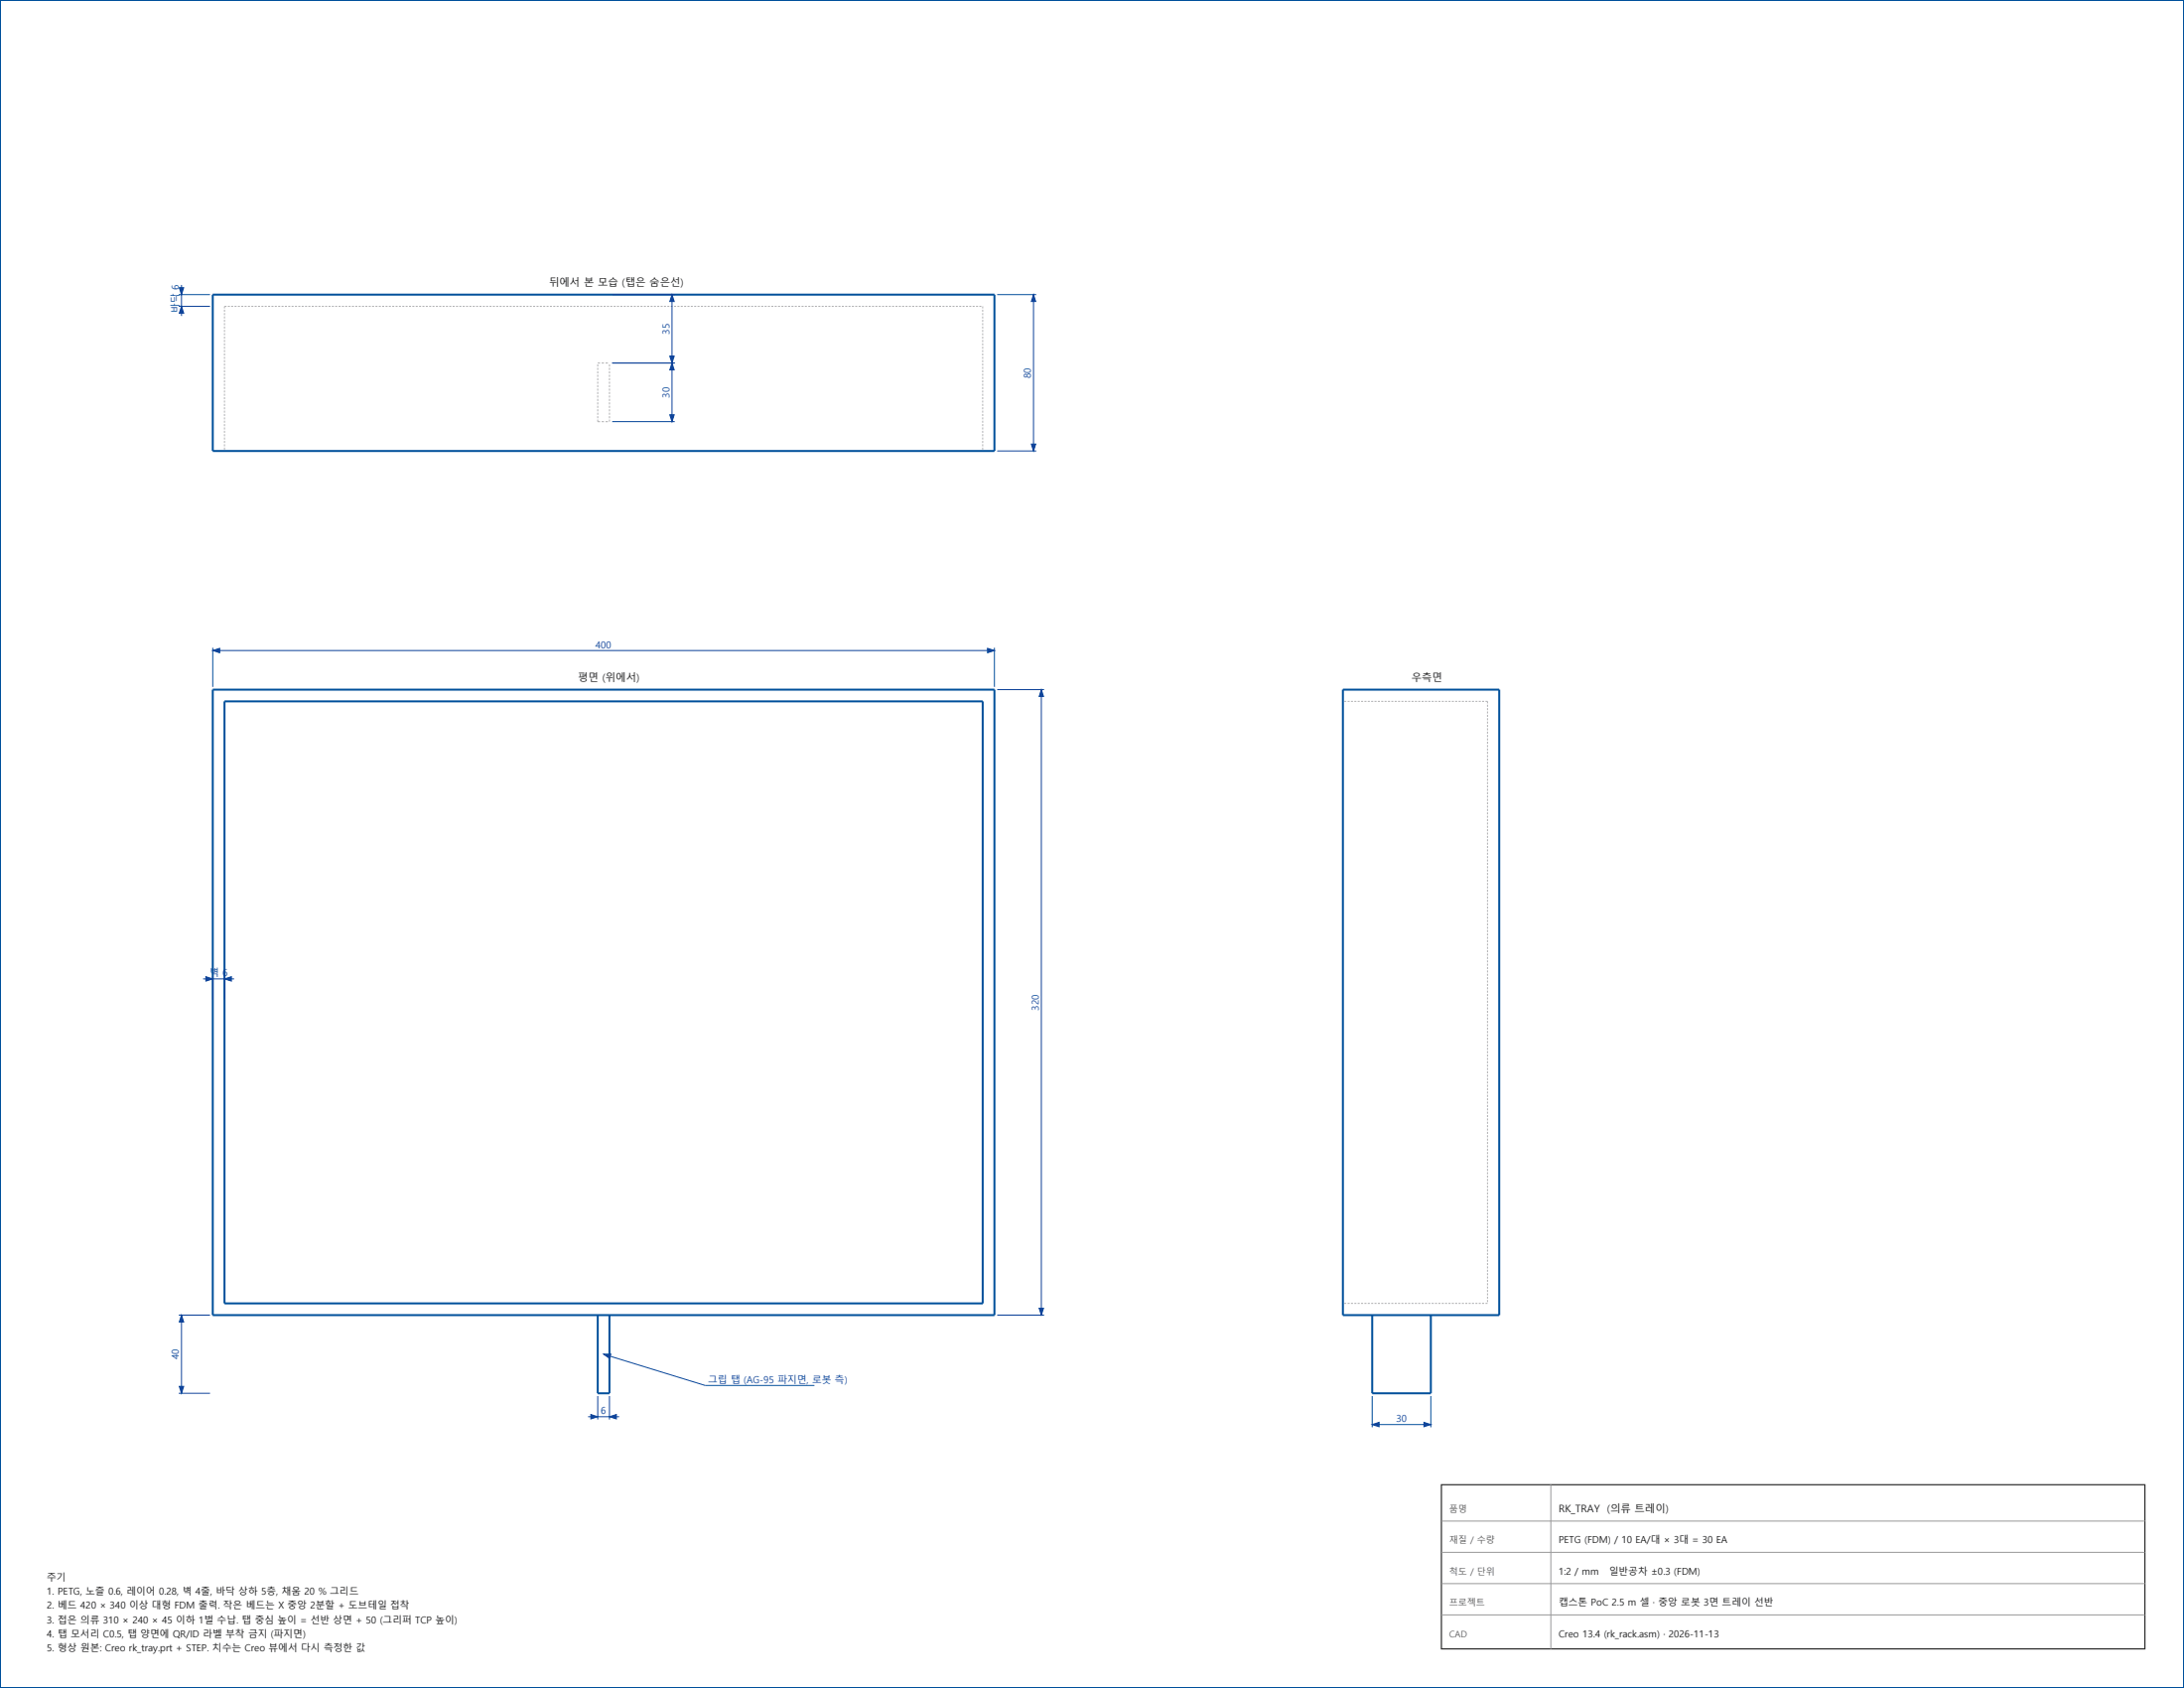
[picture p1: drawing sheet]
<svg xmlns="http://www.w3.org/2000/svg" width="559mm" height="432mm" viewBox="0 0 559 432" stroke-linecap="round" stroke-linejoin="round" font-family="sans-serif">
<path d="M0 0h558.8v431.8h-558.8zM54.4 75.4h200v40h-200zM54.4 176.4h200v160h-200zM57.4 179.4h194v154h-194zM343.6 176.4h40v160h-40zM152.9 336.4v20h3v-20M351.1 336.4v20h15v-20" fill="none" stroke="#00509b" stroke-width=".51"/>
<g fill="none" stroke="#afafb4" stroke-width=".25">
<path d="M57.4 79.2v.5M58 78.4h-.6v.5M58.3 78.4h.5M59.2 78.4h.5M60 78.4h.5M60.9 78.4h.5M61.7 78.4h.5M62.6 78.4h.5M63.4 78.4h.6M64.3 78.4h.5M65.2 78.4h.5M66 78.4h.5"/>
<path d="M66.9 78.4h.5M67.7 78.4h.6M68.6 78.4h.5M69.5 78.4h.5M70.3 78.4h.5M71.2 78.4h.5M72 78.4h.5M72.9 78.4h.5M73.7 78.4h.6M74.6 78.4h.5M75.5 78.4h.5M76.3 78.4h.5"/>
<path d="M77.2 78.4h.5M78 78.4h.6M78.9 78.4h.5M79.8 78.4h.5M80.6 78.4h.5M81.5 78.4h.5M82.3 78.4h.5M83.2 78.4h.5M84 78.4h.6M84.9 78.4h.5M85.8 78.4h.5M86.6 78.4h.5"/>
<path d="M87.5 78.4h.5M88.3 78.4h.6M89.2 78.4h.5M90.1 78.4h.5M90.9 78.4h.5M91.8 78.4h.5M92.6 78.4h.5M93.5 78.4h.5M94.3 78.4h.6M95.2 78.4h.5M96.1 78.4h.5M96.9 78.4h.5"/>
<path d="M97.8 78.4h.5M98.6 78.4h.6M99.5 78.4h.5M100.4 78.4h.5M101.2 78.4h.5M102.1 78.4h.5M102.9 78.4h.5M103.8 78.4h.5M104.7 78.4h.5M105.5 78.4h.5M106.4 78.4h.5M107.2 78.4h.5"/>
<path d="M108.1 78.4h.5M108.9 78.4h.6M109.8 78.4h.5M110.7 78.4h.5M111.5 78.4h.5M112.4 78.4h.5M113.2 78.4h.5M114.1 78.4h.5M115 78.4h.5M115.8 78.4h.5M116.7 78.4h.5M117.5 78.4h.5"/>
<path d="M118.4 78.4h.5M119.2 78.4h.6M120.1 78.4h.5M121 78.4h.5M121.8 78.4h.5M122.7 78.4h.5M123.5 78.4h.6M124.4 78.4h.5M125.3 78.4h.5M126.1 78.4h.5M127 78.4h.5M127.8 78.4h.5"/>
<path d="M128.7 78.4h.5M129.5 78.4h.6M130.4 78.4h.5M131.3 78.4h.5M132.1 78.4h.5M133 78.4h.5M133.8 78.4h.6M134.7 78.4h.5M135.6 78.4h.5M136.4 78.4h.5M137.3 78.4h.5M138.1 78.4h.5"/>
<path d="M139 78.4h.5M139.8 78.4h.6M140.7 78.4h.5M141.6 78.4h.5M142.4 78.4h.5M143.3 78.4h.5M144.1 78.4h.6M145 78.4h.5M145.9 78.4h.5M146.7 78.4h.5M147.6 78.4h.5M148.4 78.4h.5"/>
<path d="M149.3 78.4h.5M150.1 78.4h.6M151 78.4h.5M151.9 78.4h.5M152.7 78.4h.5M153.6 78.4h.5M154.4 78.4h.6M155.3 78.4h.5M156.2 78.4h.5M157 78.4h.5M157.9 78.4h.5M158.7 78.4h.5"/>
<path d="M159.6 78.4h.5M160.4 78.4h.6M161.3 78.4h.5M162.2 78.4h.5M163 78.4h.5M163.9 78.4h.5M164.7 78.4h.6M165.6 78.4h.5M166.5 78.4h.5M167.3 78.4h.5M168.2 78.4h.5M169 78.4h.5"/>
<path d="M169.9 78.4h.5M170.7 78.4h.6M171.6 78.4h.5M172.5 78.4h.5M173.3 78.4h.5M174.2 78.4h.5M175 78.4h.6M175.9 78.4h.5M176.8 78.4h.5M177.6 78.4h.5M178.5 78.4h.5M179.3 78.4h.5"/>
<path d="M180.2 78.4h.5M181 78.4h.6M181.9 78.4h.5M182.8 78.4h.5M183.6 78.4h.5M184.5 78.4h.5M185.3 78.4h.6M186.2 78.4h.5M187.1 78.4h.5M187.9 78.4h.5M188.8 78.4h.5M189.6 78.4h.5"/>
<path d="M190.5 78.4h.5M191.4 78.4h.5M192.2 78.4h.5M193.1 78.4h.5M193.9 78.4h.5M194.8 78.4h.5M195.6 78.4h.6M196.5 78.4h.5M197.4 78.4h.5M198.2 78.4h.5M199.1 78.4h.5M199.9 78.4h.5"/>
<path d="M200.8 78.4h.5M201.7 78.4h.5M202.5 78.4h.5M203.4 78.4h.5M204.2 78.4h.5M205.1 78.4h.5M205.9 78.4h.6M206.8 78.4h.5M207.7 78.4h.5M208.5 78.4h.5M209.4 78.4h.5M210.2 78.4h.6"/>
<path d="M211.1 78.4h.5M212 78.4h.5M212.8 78.4h.5M213.7 78.4h.5M214.5 78.4h.5M215.4 78.4h.5M216.2 78.4h.6M217.1 78.4h.5M218 78.4h.5M218.8 78.4h.5M219.7 78.4h.5M220.5 78.4h.6"/>
<path d="M221.4 78.4h.5M222.3 78.4h.5M223.1 78.4h.5M224 78.4h.5M224.8 78.4h.5M225.7 78.4h.5M226.5 78.4h.6M227.4 78.4h.5M228.3 78.4h.5M229.1 78.4h.5M230 78.4h.5M230.8 78.4h.6"/>
<path d="M231.7 78.4h.5M232.6 78.4h.5M233.4 78.4h.5M234.3 78.4h.5M235.1 78.4h.5M236 78.4h.5M236.8 78.4h.6M237.7 78.4h.5M238.6 78.4h.5M239.4 78.4h.5M240.3 78.4h.5M241.1 78.4h.6"/>
<path d="M242 78.4h.5M242.9 78.4h.5M243.7 78.4h.5M244.6 78.4h.5M245.4 78.4h.5M246.3 78.4h.5M247.1 78.4h.6M248 78.4h.5M248.9 78.4h.5M249.7 78.4h.5M250.6 78.4h.5M251.4 78.4v.5"/>
<path d="M251.4 79.2v.5M57.4 80.1v.5M57.4 81v.5M57.4 81.8v.5M57.4 82.7v.5M57.4 83.5v.5M57.4 84.4v.5M57.4 85.3v.5M57.4 86.1v.5M57.4 87v.5M57.4 87.8v.6M57.4 88.7v.5"/>
<path d="M57.4 89.6v.5M57.4 90.4v.5M57.4 91.3v.5M57.4 92.1v.6M57.4 93v.5M57.4 93.9v.5M57.4 94.7v.5M57.4 95.6v.5M57.4 96.4v.6M57.4 97.3v.5M57.4 98.2v.5M57.4 99v.5"/>
<path d="M57.4 99.9v.5M152.9 92.9h.1M152.9 93.2v.6M152.9 94.1v.5M152.9 95v.5M152.9 95.9v.5M152.9 96.8v.5M152.9 97.6v.6M152.9 98.5v.5M152.9 99.4v.5M152.9 92.9h.6M153.9 92.9h.6"/>
<path d="M154.9 92.9h.6M155.9 92.9h.1M155.9 93.2v.6M155.9 94.1v.5M155.9 95v.5M155.9 95.9v.5M155.9 96.8v.5M155.9 97.6v.6M155.9 98.5v.5M155.9 99.4v.5M251.4 80.1v.5M251.4 81v.5"/>
<path d="M251.4 81.8v.5M251.4 82.7v.5M251.4 83.5v.5M251.4 84.4v.5M251.4 85.3v.5M251.4 86.1v.5M251.4 87v.5M251.4 87.8v.6M251.4 88.7v.5M251.4 89.6v.5M251.4 90.4v.5M251.4 91.3v.5"/>
<path d="M251.4 92.1v.6M251.4 93v.5M251.4 93.9v.5M251.4 94.7v.5M251.4 95.6v.5M251.4 96.4v.6M251.4 97.3v.5M251.4 98.2v.5M251.4 99v.5M251.4 99.9v.5M57.4 100.7v.6M57.4 101.6v.5"/>
<path d="M57.4 102.5v.5M57.4 103.3v.5M57.4 104.2v.5M57.4 105v.6M57.4 105.9v.5M57.4 106.8v.5M57.4 107.6v.5M57.4 108.5v.5M57.4 109.3v.6M57.4 110.2v.5M57.4 111.1v.5M57.4 111.9v.5"/>
<path d="M57.4 112.8v.5M57.4 113.6v.6M57.4 114.5v.5M57.4 115.4h.1M152.9 107.3v.6h.6M152.9 100.3v.5M152.9 101.2v.5M152.9 102v.6M152.9 102.9v.6M152.9 103.8v.5M152.9 104.7v.5M152.9 105.6v.5"/>
<path d="M152.9 106.5v.5M153.9 107.9h.6M154.9 107.9h.6M155.9 100.3v.5M155.9 101.2v.5M155.9 102v.6M155.9 102.9v.6M155.9 103.8v.5M155.9 104.7v.5M155.9 105.6v.5M155.9 106.5v.5M155.9 107.3v.6"/>
<path d="M251.4 100.7v.6M251.4 101.6v.5M251.4 102.5v.5M251.4 103.3v.5M251.4 104.2v.5M251.4 105v.6M251.4 105.9v.5M251.4 106.8v.5M251.4 107.6v.5M251.4 108.5v.5M251.4 109.3v.6M251.4 110.2v.5"/>
<path d="M251.4 111.1v.5M251.4 111.9v.5M251.4 112.8v.5M251.4 113.6v.6M251.4 114.5v.5M251.4 115.4h.1M343.6 179.4h.1M343.9 179.4h.6M344.8 179.4h.5M345.7 179.4h.5M346.5 179.4h.5M347.4 179.4h.5"/>
<path d="M348.2 179.4h.6M349.1 179.4h.5M350 179.4h.5M350.8 179.4h.5M351.7 179.4h.5M352.5 179.4h.6M353.4 179.4h.5M354.3 179.4h.5M355.1 179.4h.5M356 179.4h.5M356.8 179.4h.6M357.7 179.4h.5"/>
<path d="M358.6 179.4h.5M359.4 179.4h.5M360.3 179.4h.5M361.1 179.4h.6M362 179.4h.5M362.9 179.4h.5M363.7 179.4h.5M364.6 179.4h.5M365.5 179.4h.5M366.3 179.4h.5M367.2 179.4h.5M368 179.4h.5"/>
<path d="M368.9 179.4h.5M369.8 179.4h.5M370.6 179.4h.5M371.5 179.4h.5M372.3 179.4h.6M373.2 179.4h.5M374.1 179.4h.5M374.9 179.4h.5M375.8 179.4h.5M376.6 179.4h.6M377.5 179.4h.5M378.4 179.4h.5"/>
<path d="M379.2 179.4h.5M380.1 179.4h.5v.5M380.6 180.3v.5M380.6 181.1v.6M380.6 182v.5M380.6 182.9v.5M380.6 183.7v.5M380.6 184.6v.5M380.6 185.4v.6M380.6 186.3v.5M380.6 187.2v.5M380.6 188v.5"/>
<path d="M380.6 188.9v.5M380.6 189.7v.6M380.6 190.6v.5M380.6 191.5v.5M380.6 192.3v.5M380.6 193.2v.5M380.6 194v.6M380.6 194.9v.5M380.6 195.8v.5M380.6 196.6v.5M380.6 197.5v.5M380.6 198.3v.6"/>
<path d="M380.6 199.2v.5M380.6 200.1v.5M380.6 200.9v.5M380.6 201.8v.5M380.6 202.6v.6M380.6 203.5v.5M380.6 204.4v.5M380.6 205.2v.5M380.6 206.1v.5M380.6 206.9v.6M380.6 207.8v.5M380.6 208.7v.5"/>
<path d="M380.6 209.5v.5M380.6 210.4v.5M380.6 211.2v.6M380.6 212.1v.5M380.6 213v.5M380.6 213.8v.5M380.6 214.7v.5M380.6 215.6v.5M380.6 216.4v.5M380.6 217.3v.5M380.6 218.1v.5M380.6 219v.5"/>
<path d="M380.6 219.9v.5M380.6 220.7v.5M380.6 221.6v.5M380.6 222.4v.5M380.6 223.3v.5M380.6 224.2v.5M380.6 225v.5M380.6 225.9v.5M380.6 226.7v.6M380.6 227.6v.5M380.6 228.5v.5M380.6 229.3v.5"/>
<path d="M380.6 230.2v.5M380.6 231v.6M380.6 231.9v.5M380.6 232.8v.5M380.6 233.6v.5M380.6 234.5v.5M380.6 235.3v.6M380.6 236.2v.5M380.6 237.1v.5M380.6 237.9v.5M380.6 238.8v.5M380.6 239.6v.6"/>
<path d="M380.6 240.5v.5M380.6 241.4v.5M380.6 242.2v.5M380.6 243.1v.5M380.6 243.9v.6M380.6 244.8v.5M380.6 245.7v.5M380.6 246.5v.5M380.6 247.4v.5M380.6 248.2v.6M380.6 249.1v.5M380.6 250v.5"/>
<path d="M380.6 250.8v.5M380.6 251.7v.5M380.6 252.5v.6M380.6 253.4v.5M380.6 254.3v.5M380.6 255.1v.5M380.6 256v.5M380.6 256.8v.6M380.6 257.7v.5M380.6 258.6v.5M380.6 259.4v.5M380.6 260.3v.5"/>
<path d="M380.6 261.1v.6M380.6 262v.5M380.6 262.9v.5M380.6 263.7v.5M380.6 264.6v.5M380.6 265.5v.5M380.6 266.3v.5M380.6 267.2v.5M380.6 268v.5M380.6 268.9v.5M380.6 269.8v.5M380.6 270.6v.5"/>
<path d="M380.6 271.5v.5M380.6 272.3v.5M380.6 273.2v.5M380.6 274.1v.5M380.6 274.9v.5M380.6 275.8v.5M380.6 276.6v.6M380.6 277.5v.5M380.6 278.4v.5M380.6 279.2v.5M380.6 280.1v.5M380.6 280.9v.6"/>
<path d="M380.6 281.8v.5M380.6 282.7v.5M380.6 283.5v.5M380.6 284.4v.5M380.6 285.2v.6M380.6 286.1v.5M380.6 287v.5M380.6 287.8v.5M380.6 288.7v.5M380.6 289.5v.6M380.6 290.4v.5M380.6 291.3v.5"/>
<path d="M380.6 292.1v.5M380.6 293v.5M380.6 293.8v.6M380.6 294.7v.5M380.6 295.6v.5M380.6 296.4v.5M380.6 297.3v.5M380.6 298.1v.6M380.6 299v.5M380.6 299.9v.5M380.6 300.7v.5M380.6 301.6v.5"/>
<path d="M380.6 302.4v.6M380.6 303.3v.5M380.6 304.2v.5M380.6 305v.5M380.6 305.9v.5M380.6 306.7v.6M380.6 307.6v.5M380.6 308.5v.5M380.6 309.3v.5M380.6 310.2v.5M380.6 311v.6M380.6 311.9v.5"/>
<path d="M380.6 312.8v.5M380.6 313.6v.5M380.6 314.5v.5M380.6 315.4v.5M380.6 316.2v.5M380.6 317.1v.5M380.6 317.9v.5M380.6 318.8v.5M380.6 319.7v.5M343.6 333.4h.1M343.9 333.4h.6M344.8 333.4h.5"/>
<path d="M345.7 333.4h.5M346.5 333.4h.5M347.4 333.4h.5M348.2 333.4h.6M349.1 333.4h.5M350 333.4h.5M350.8 333.4h.5M351.7 333.4h.5M352.5 333.4h.6M353.4 333.4h.5M354.3 333.4h.5M355.1 333.4h.5"/>
<path d="M356 333.4h.5M356.8 333.4h.6M357.7 333.4h.5M358.6 333.4h.5M359.4 333.4h.5M360.3 333.4h.5M361.1 333.4h.6M362 333.4h.5M362.9 333.4h.5M363.7 333.4h.5M364.6 333.4h.5M365.5 333.4h.5"/>
<path d="M366.3 333.4h.5M367.2 333.4h.5M368 333.4h.5M368.9 333.4h.5M369.8 333.4h.5M370.6 333.4h.5M371.5 333.4h.5M372.3 333.4h.6M373.2 333.4h.5M374.1 333.4h.5M374.9 333.4h.5M375.8 333.4h.5"/>
<path d="M376.6 333.4h.6M377.5 333.4h.5M378.4 333.4h.5M379.2 333.4h.5M380.1 333.4h.5M380.6 320.5v.5M380.6 321.4v.5M380.6 322.2v.5M380.6 323.1v.5M380.6 324v.5M380.6 324.8v.5M380.6 325.7v.5"/>
<path d="M380.6 326.5v.6M380.6 327.4v.5M380.6 328.3v.5M380.6 329.1v.5M380.6 330v.5M380.6 330.8v.6M380.6 331.7v.5M380.6 332.6v.5"/>
</g>
<g fill="none" stroke="#0d4099" stroke-width=".25">
<path d="M45.7 75.4h8M45.7 78.4h8M46.4 72.9v7.9M156.6 75.4h16M171.9 75.4v32.5M255.1 75.4h10M264.4 75.4v40M156.6 92.9h16M156.6 107.9h16M255.1 115.4h10M54.4 165.7v10M54.4 166.4h200"/>
<path d="M254.4 165.7v10M255.1 176.4h12M266.4 176.4v160M52 250.4h7.9M54.4 249.7v6M57.4 249.7v6M45.7 336.4h8M46.4 336.4v20M255.1 336.4h12M45.7 356.4h8M152.9 357.1v6M154.4 346.4l26 8h28"/>
<path d="M155.9 357.1v6M351.1 357.1v8M366.1 357.1v8M150.5 362.4h7.9M351.1 364.4h15"/>
</g>
<g fill="#0d4099" stroke="#0d4099" stroke-width=".25">
<path d="M54.4 166.4l1.8-.6v1.2z"/>
<path d="M252.7 165.8l1.7 .6-1.7 .6z"/>
<path d="M265.9 334.6h1.1l-.6 1.8z"/>
<path d="M266.4 176.4l.6 1.8h-1.1z"/>
<path d="M52.7 249.8l1.7 .6-1.7 .6z"/>
<path d="M57.4 250.4l1.8-.6v1.2z"/>
<path d="M151.2 361.8l1.7 .6-1.7 .6z"/>
<path d="M155.9 362.4l1.8-.6v1.2z"/>
<path d="M45.9 354.6h1.1l-.6 1.8z"/>
<path d="M46.4 336.4l.6 1.8h-1.1z"/>
<path d="M154.4 346.4h1.9l-.3 1.1z"/>
<path d="M264.4 75.4l.6 1.7h-1.1z"/>
<path d="M263.9 113.6h1.1l-.6 1.8z"/>
<path d="M45.9 73.6h1.1l-.6 1.8z"/>
<path d="M46.4 78.4l.6 1.7h-1.1z"/>
<path d="M171.9 75.4l.6 1.7h-1.1z"/>
<path d="M171.4 91.1h1.1l-.6 1.8z"/>
<path d="M171.9 92.9l.6 1.7h-1.1z"/>
<path d="M171.4 106.1h1.1l-.6 1.8z"/>
<path d="M351.1 364.4l1.8-.6v1.2z"/>
<path d="M364.3 363.8l1.8 .6-1.8 .6z"/>
</g>
<path d="M368.8 379.8h180v42h-180z" fill="none" stroke="#1a1a1a" stroke-width=".28"/>
<path d="M396.8 379.8v42M368.8 389.1h180M368.8 397.1h180M368.8 405.1h180M368.8 413.1h180" fill="none" stroke="#999" stroke-width=".25"/>
<g font-size="2.6" fill="#1a1a1a">
<text x="140.5" y="73.2">뒤에서 본 모습 (탭은 숨은선)</text>
<text x="147.9" y="174.3">평면 (위에서)</text>
<text x="361.1" y="174.3">우측면</text>
<text x="398.8" y="386.8">RK_TRAY</text>
<text x="411.2" y="386.8">(의류 트레이)</text>
</g>
<g font-size="2.5" fill="#0d4099">
<text x="45.8" y="79.9" transform="rotate(-90 45.8 79.9)">바닥 6</text>
<text x="171.3" y="85.5" transform="rotate(-90 171.3 85.5)">35</text>
<text x="171.3" y="101.7" transform="rotate(-90 171.3 101.7)">30</text>
<text x="263.8" y="96.7" transform="rotate(-90 263.8 96.7)">80</text>
<text x="152.4" y="165.8">400</text>
<text x="53.6" y="249.8">벽 6</text>
<text x="265.8" y="258.5" transform="rotate(-90 265.8 258.5)">320</text>
<text x="45.8" y="347.8" transform="rotate(-90 45.8 347.8)">40</text>
<text x="181.1" y="353.9">그립 탭 (AG-95 파지면, 로봇 측)</text>
<text x="153.8" y="361.8">6</text>
<text x="357.2" y="363.8">30</text>
</g>
<g font-size="2.5" fill="#1a1a1a">
<text x="398.8" y="394.8">PETG (FDM) / 10 EA/대 × 3대 = 30 EA</text>
<text x="12" y="404.4">주기</text>
<text x="398.8" y="402.8">1:2 / mm</text>
<text x="411.7" y="402.8">일반공차 ±0.3 (FDM)</text>
<text x="12" y="408">1. PETG, 노즐 0.6, 레이어 0.28, 벽 4줄, 바닥 상하 5층, 채움 20 % 그리드</text>
<text x="12" y="411.6">2. 베드 420 × 340 이상 대형 FDM 출력. 작은 베드는 X 중앙 2분할 + 도브테일 접착</text>
<text x="398.8" y="410.8">캡스톤 PoC 2.5 m 셀 · 중앙 로봇 3면 트레이 선반</text>
<text x="12" y="415.2">3. 접은 의류 310 × 240 × 45 이하 1벌 수납. 탭 중심 높이 = 선반 상면 + 50 (그리퍼 TCP 높이)</text>
<text x="12" y="418.8">4. 탭 모서리 C0.5, 탭 양면에 QR/ID 라벨 부착 금지 (파지면)</text>
<text x="398.8" y="418.8">Creo 13.4 (rk_rack.asm) · 2026-11-13</text>
<text x="12" y="422.3">5. 형상 원본: Creo rk_tray.prt + STEP. 치수는 Creo 뷰에서 다시 측정한 값</text>
</g>
<g font-size="2.3" fill="#595959">
<text x="370.8" y="386.8">품명</text>
<text x="370.8" y="394.8">재질 / 수량</text>
<text x="370.8" y="402.8">척도 / 단위</text>
<text x="370.8" y="410.8">프로젝트</text>
<text x="370.8" y="418.8">CAD</text>
</g>
</svg>
